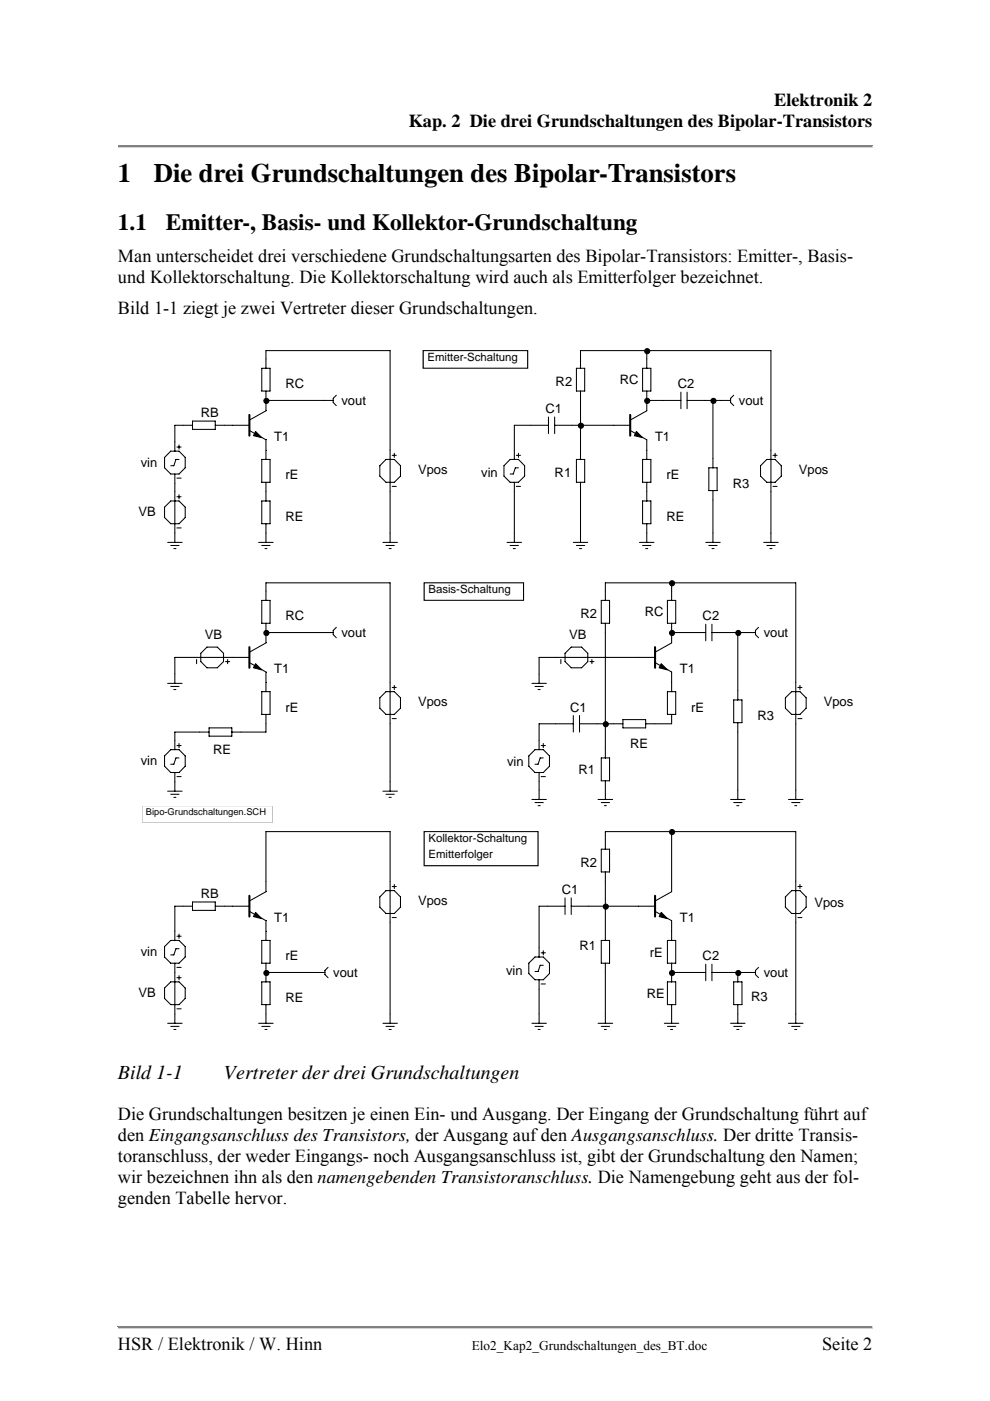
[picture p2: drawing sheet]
<svg xmlns="http://www.w3.org/2000/svg" width="210mm" height="297mm" viewBox="0 0 210 297" stroke-linecap="round" stroke-linejoin="round" font-family="sans-serif">
<g fill="#808080">
<path d="M25 30.9h160v.5h-160z"/>
<path d="M25 30.9l.1 .1z"/>
</g>
<path d="M25 30.9h159.9" fill="none" stroke="#808080" stroke-width=".21"/>
<path d="M184.9 30.9l.1 .1z" fill="#d4d0c8"/>
<g fill="#808080">
<path d="M184.9 30.9l.1 .1z"/>
<path d="M25 31l.1 .3z"/>
</g>
<path d="M184.9 31l.1 .3z" fill="#d4d0c8"/>
<path d="M25 31.3l.1 .1z" fill="#808080"/>
<path d="M25 31.4h160" fill="none" stroke="#d4d0c8" stroke-width=".21"/>
<path d="M184.9 31.3l.1 .1z" fill="#d4d0c8"/>
<g fill="#808080">
<path d="M25 281.1h160v.6h-160z"/>
<path d="M25 281.1l.1 .1z"/>
</g>
<path d="M25 281.2h160" fill="none" stroke="#808080" stroke-width=".21"/>
<path d="M185 281.1v.1z" fill="#d4d0c8"/>
<g fill="#808080">
<path d="M185 281.1v.1z"/>
<path d="M25 281.2l.1 .4z"/>
</g>
<path d="M185 281.2v.4z" fill="#d4d0c8"/>
<path d="M25 281.6l.1 .1z" fill="#808080"/>
<path d="M25 281.6h160" fill="none" stroke="#d4d0c8" stroke-width=".21"/>
<path d="M185 281.6v.1z" fill="#d4d0c8"/>
<g fill="#000" stroke="#000" stroke-width=".22">
<path d="M54.2 91.5l1.3 1.3-1.7-.4zM135 91.5l1.3 1.3-1.8-.4zM54.2 140.7l1.3 1.3-1.7-.4zM140.3 140.7l1.3 1.3-1.8-.4zM54.2 193.4l1.3 1.4-1.7-.5zM140.3 193.4l1.3 1.4-1.8-.5z"/>
<path d="M89.8 74.3h22.1v3.8h-22.1z" fill-rule="evenodd"/>
<path d="M90 123.6h21v3.7h-21z" fill-rule="evenodd"/>
<path d="M30.3 171h27.4v3.3h-27.4z" fill-rule="evenodd"/>
<path d="M90 176.3h24.1v7.2h-24.1z" fill-rule="evenodd"/>
<circle cx="137.3" cy="74.5" r=".54"/>
<circle cx="56.5" cy="85" r=".54"/>
<circle cx="123.2" cy="90.3" r=".54"/>
<circle cx="137.3" cy="85" r=".54"/>
<circle cx="151.3" cy="85" r=".54"/>
<circle cx="56.5" cy="134.2" r=".54"/>
<circle cx="142.5" cy="123.7" r=".54"/>
<circle cx="142.5" cy="134.2" r=".54"/>
<circle cx="156.6" cy="134.2" r=".53"/>
<circle cx="128.5" cy="153.6" r=".54"/>
<circle cx="142.5" cy="176.4" r=".54"/>
<circle cx="128.5" cy="192.2" r=".54"/>
<circle cx="56.5" cy="206.3" r=".54"/>
<circle cx="142.5" cy="206.3" r=".54"/>
<circle cx="156.6" cy="206.3" r=".53"/>
</g>
<g fill="none" stroke="#000" stroke-width=".22">
<path d="M55.5 78.1h1.8v4.8h-1.8zM56.4 78.1v-3.8h26.3v40.7M89.8 74.3h22.1v3.8h-22.1zM122.3 78.1h1.7v4.8h-1.7zM123.1 78.1v-3.8h14.1v3.8M136.3 78.1h1.7v4.8h-1.7zM137.2 74.3h26.3v40.7M36.2 95.7h1.8l1.3 1.3v2.2l-1.3 1.3h-1.8l-1.3-1.3v-2.2zM37.5 94.8h.9M38 97.4h-.7l-.4 1.3h-.7M38 94.3v.9M40.8 90.2h-3.7v5.5"/>
<path d="M40.8 89.3h4.9v1.7h-4.9zM45.7 90.2h7.2M52.9 91.3l3.5 1.9v4.2M55.5 97.4h1.8v4.9h-1.8zM56.4 82.9v4.2l-3.5 2M56.4 84.9h14.3M71.3 83.8l-.6 .7v.8l.6 .7M81.9 97.4h1.7l1.3 1.3v2.2l-1.3 1.4h-1.7l-1.3-1.4v-2.2zM83.2 96.5h.9M83.6 96.1v.9M108.2 97.4h1.8l1.3 1.3v2.2l-1.3 1.4h-1.8l-1.3-1.4v-2.2zM109.5 96.5h.9"/>
<path d="M110 99.2h-.7l-.4 1.3h-.7M110 96.1v.9M116.3 90.2h-7.2v7.2M116.3 88.4v3.5M117.6 90.2h16.1M117.6 88.4v3.5M122.3 97.4h1.7v4.9h-1.7zM123.1 82.9v14.5M133.7 91.3l3.5 1.9v4.2M136.3 97.4h1.7v4.9h-1.7zM137.2 82.9v4.2l-3.5 2M137.2 84.9h7.2"/>
<path d="M144.4 83.1v3.6M145.7 84.9h9.3M145.7 83.1v3.6M150.3 99.2h1.8v4.8h-1.8zM151.2 84.9v14.3M155.6 83.8l-.6 .7v.8l.6 .7M162.6 97.4h1.8l1.3 1.3v2.2l-1.3 1.4h-1.8l-1.3-1.4v-2.2zM164 96.5h.8M164.4 96.1v.9M34.9 107.5l1.3-1.3h1.8l1.3 1.3v2.2l-1.3 1.3h-1.8l-1.3-1.3zM35.6 115h3M36.2 115.7h1.8"/>
<path d="M36.9 116.3h.4M37.1 100.5v14.5M37.5 101.4h.9M37.5 105.3h.9M37.5 111.9h.9M38 104.9v.9M54.9 115h3M55.5 115.7h1.8M55.5 106.2h1.8v4.8h-1.8zM56.2 116.3h.4M56.4 102.3v3.9M56.4 111v4"/>
<path d="M81.2 115h3.1M81.9 115.7h1.7M82.5 116.3h.5M83.2 103.1h.9M107.5 115h3.1M108.2 115.7h1.8M108.9 116.3h.4M109.1 102.3v12.7M109.5 103.1h.9M121.6 115h3.1M122.3 115.7h1.7M122.9 116.3h.5"/>
<path d="M123.1 102.3v12.7M135.6 115h3.1M136.3 115.7h1.7M136.3 106.2h1.7v4.8h-1.7zM136.9 116.3h.5M137.2 102.3v3.9M137.2 111v4M149.7 115h3.1M150.3 115.7h1.8M151 116.3h.4M151.2 104v11M162 115h3.1"/>
<path d="M162.6 115.7h1.8M163.3 116.3h.4M164 103.1h.8M41.7 139.8v.9M42.6 138.5l1.3-1.3h2.2l1.3 1.3v1.8l-1.3 1.3h-2.2l-1.3-1.3zM48.3 139.8v.9M52.9 139.4h-15.8v5.5M55.5 127.3h1.8v4.8h-1.8zM56.4 127.3v-3.7h26.3v44.1M56.4 132.1v4.2l-3.5 2M56.4 134.1h14.3M71.3 133l-.6 .7v.9l.6 .6"/>
<path d="M90 123.6h21v3.7h-21zM119 139.8v.9M121.2 137.2h2.2l1.3 1.3v1.8l-1.3 1.3h-2.2l-1.4-1.3v-1.8zM125.5 139.8v.9M127.5 127.3h1.8v4.8h-1.8zM128.4 127.3v-3.7h14.1v3.7M128.4 132.1v28.6M138.9 139.4h-24.6v5.5M141.6 127.3h1.7v4.8h-1.7zM142.5 123.6h26.3v45.9M142.5 132.1v4.2l-3.6 2M142.5 134.1h7.2"/>
<path d="M149.7 132.4v3.5M151 134.1h9.2M151 132.4v3.5M156.5 134.1v14.3M160.9 133l-.7 .7v.9l.7 .6M35.6 144.9h3M36.2 145.5h1.8M36.2 158.9h1.8l1.3 1.4v2.2l-1.3 1.3h-1.8l-1.3-1.3v-2.2zM36.9 146.2h.4M37.5 158.1h.9M38 157.6v.9M44.3 155.2h-7.2v3.7"/>
<path d="M44.3 154.3h4.9v1.8h-4.9zM47.8 140.3h.9M52.9 140.5l3.5 2v4.1M55.5 146.6h1.8v4.9h-1.8zM56.4 151.5v3.7h-7.2M81.9 146.6h1.7l1.3 1.4v2.2l-1.3 1.3h-1.7l-1.3-1.3v-2.2zM83.2 145.8h.9M83.2 152.4h.9M83.6 145.3v.9M112.8 144.9h3.1M113.5 145.5h1.7M113.5 158.9h1.7l1.3 1.4v2.2l-1.3 1.3h-1.7l-1.3-1.3v-2.2z"/>
<path d="M114.1 146.2h.5M114.8 158.1h.9M115.2 157.6v.9M121.6 153.5h-7.3v5.4M121.6 151.7v3.5M122.9 153.5h9.2M122.9 151.7v3.5M125.1 140.3h.9M132.1 152.6h4.8v1.7h-4.8zM138.9 140.5l3.6 2v4.1M141.6 146.6h1.7v4.9h-1.7zM142.5 151.5v2h-5.6"/>
<path d="M155.6 148.4h1.8v4.8h-1.8zM156.5 153.2v16.3M166.6 148l1.3-1.4h1.8l1.3 1.4v2.2l-1.3 1.3h-1.8l-1.3-1.3zM169.2 145.8h.9M169.2 152.4h.9M169.7 145.3v.9M35.6 167.7h3M36.2 168.4h1.8M36.9 169.1h.4M37.1 163.8v3.9M37.5 164.7h.9M38 160.7h-.7l-.4 1.3h-.7"/>
<path d="M81.2 167.7h3.1M81.9 168.4h1.7M82.5 169.1h.5M90 176.3h24.1v7.2h-24.1zM112.8 169.5h3.1M113.5 170.2h1.7M114.1 170.8h.5M114.3 163.8v5.7M114.8 164.7h.9M115.2 160.7h-.6l-.5 1.3h-.6M126.9 169.5h3M127.5 170.2h1.8"/>
<path d="M127.5 160.7h1.8v4.8h-1.8zM128.2 170.8h.4M128.4 165.5v4M142.5 176.3v12.8l-3.6 1.9M155 169.5h3M155.6 170.2h1.8M156.3 170.8h.4M167.2 169.5h3.1M167.9 170.2h1.8M168.6 170.8h.4M36.2 199.4h1.8l1.3 1.3v2.2l-1.3 1.3h-1.8l-1.3-1.3v-2.2zM37.5 198.5h.9"/>
<path d="M38 198.1v.8M40.8 192.1h-3.7v7.3M40.8 191.2h4.9v1.8h-4.9zM45.7 192.1h7.2M52.9 191l3.5-1.9v-12.8h26.3v40.7M52.9 193.2l3.5 2v4.2M55.5 199.4h1.8v4.8h-1.8zM81.9 188.8h1.7l1.3 1.4v2.1l-1.3 1.4h-1.7l-1.3-1.4v-2.1zM83.2 188h.9M83.2 194.5h.9M83.6 187.5v.9M119.8 192.1h-5.5v10.8"/>
<path d="M119.8 190.4v3.5M121.2 192.1h17.7M121.2 190.4v3.5M127.5 199.4h1.8v4.8h-1.8zM127.5 180h1.8v4.9h-1.8zM128.4 180v-3.7h40.4v40.7M128.4 184.9v14.5M138.9 193.2l3.6 2v4.2M141.6 199.4h1.7v4.8h-1.7zM167.9 188.8h1.8l1.3 1.4v2.1l-1.3 1.4h-1.8l-1.3-1.4v-2.1zM169.2 188h.9M169.2 194.5h.9"/>
<path d="M169.7 187.5v.9M35.6 217h3M36.2 217.6h1.8M36.2 208.2h1.8l1.3 1.3v2.2l-1.3 1.3h-1.8l-1.3-1.3v-2.2zM36.9 218.3h.4M37.1 204.2v12.8M37.5 205.1h.9M37.5 207.3h.9M37.5 213.9h.9M38 206.9v.8M38 201.1h-.7l-.4 1.4h-.7M54.9 217h3"/>
<path d="M55.5 217.6h1.8M55.5 208.2h1.8v4.8h-1.8zM56.2 218.3h.4M56.4 204.2v4M56.4 213v4M56.4 206.2h12.5M69.6 205.1l-.7 .7v.8l.7 .7M81.2 217h3.1M81.9 217.6h1.7M82.5 218.3h.5M112.8 217h3.1M113.5 217.6h1.7"/>
<path d="M113.5 202.9h1.7l1.3 1.3v2.2l-1.3 1.3h-1.7l-1.3-1.3v-2.2zM114.1 218.3h.5M114.3 207.7v9.3M114.8 202h.9M114.8 208.6h.9M115.2 201.6v.9M115.2 204.7h-.6l-.5 1.3h-.6M126.9 217h3M127.5 217.6h1.8M128.2 218.3h.4M128.4 204.2v12.8M140.9 217h3.1"/>
<path d="M141.6 217.6h1.7M141.6 208.2h1.7v4.8h-1.7zM142.2 218.3h.5M142.5 204.2v4M142.5 213v4M142.5 206.2h7.2M149.7 204.4v3.5M151 206.2h9.2M151 204.4v3.5M155 217h3M155.6 217.6h1.8M155.6 208.2h1.8v4.8h-1.8z"/>
<path d="M156.3 218.3h.4M156.5 206.2v2M156.5 213v4M160.9 205.1l-.7 .7v.8l.7 .7M167.2 217h3.1M167.9 217.6h1.8M168.6 218.3h.4"/>
</g>
<path d="M52.9 88v4.4M133.7 88v4.4M52.9 137.2v4.4M138.9 137.2v4.4M52.9 189.9v4.4M138.9 189.9v4.4" fill="none" stroke="#000" stroke-width=".44"/>
<g fill="#fff" stroke="#fff" stroke-width=".22">
<path d="M89.8 74.3h22.1v3.8h-22.1z" fill-rule="evenodd"/>
<path d="M90 123.6h21v3.7h-21z" fill-rule="evenodd"/>
<path d="M90 176.3h24.1v7.2h-24.1z" fill-rule="evenodd"/>
<path d="M30.3 171h27.4v3.3h-27.4z" fill-rule="evenodd"/>
</g>
<g font-size="5.7">
<text x="25" y="38.6">1</text>
<text x="32.6" y="38.6">Die drei Grundschaltungen des Bipolar-Transistors</text>
</g>
<g font-size="4.9">
<text x="25" y="48.7">1.1</text>
<text x="35.2" y="48.7">Emitter-, Basis- und Kollektor-Grundschaltung</text>
</g>
<g font-size="4.2">
<text x="25" y="228.7">Bild 1-1</text>
<text x="47.5" y="228.7">Vertreter der drei Grundschaltungen</text>
</g>
<g font-size="3.9">
<text x="164.2" y="22.5">Elektronik 2</text>
<text x="86.7" y="27">Kap. 2 Die drei Grundschaltungen des Bipolar-Transistors</text>
<text x="25" y="55.5">Man unterscheidet drei verschiedene Grundschaltungsarten des Bipolar-Transistors: Emitter-, Basis-</text>
<text x="25" y="59.9">und Kollektorschaltung. Die Kollektorschaltung wird auch als Emitterfolger bezeichnet.</text>
<text x="25" y="66.5">Bild 1-1 ziegt je zwei Vertreter dieser Grundschaltungen.</text>
<text x="25" y="237.5">Die Grundschaltungen besitzen je einen Ein- und Ausgang. Der Eingang der Grundschaltung führt auf</text>
<text x="25" y="241.9">den Eingangsanschluss des Transistors, der Ausgang auf den Ausgangsanschluss. Der dritte Transis-</text>
<text x="25" y="246.4">toranschluss, der weder Eingangs- noch Ausgangsanschluss ist, gibt der Grundschaltung den Namen;</text>
<text x="25" y="250.9">wir bezeichnen ihn als den namengebenden Transistoranschluss. Die Namengebung geht aus der fol-</text>
<text x="25" y="255.3">genden Tabelle hervor.</text>
<text x="25" y="286.2">HSR / Elektronik / W. Hinn</text>
<text x="174.4" y="286.2">Seite 2</text>
</g>
<g font-size="2.8">
<text x="60.6" y="82.3">RC</text>
<text x="117.9" y="81.9">R2</text>
<text x="131.5" y="81.4">RC</text>
<text x="143.8" y="82.3">C2</text>
<text x="42.6" y="88.5">RB</text>
<text x="72.4" y="85.8">vout</text>
<text x="115.7" y="87.6">C1</text>
<text x="156.7" y="85.8">vout</text>
<text x="58.2" y="93.5">T1</text>
<text x="138.9" y="93.5">T1</text>
<text x="29.8" y="99">vin</text>
<text x="60.6" y="101.6">rE</text>
<text x="88.7" y="100.5">Vpos</text>
<text x="102.1" y="101.2">vin</text>
<text x="117.6" y="101.2">R1</text>
<text x="141.4" y="101.6">rE</text>
<text x="169.4" y="100.5">Vpos</text>
<text x="155.4" y="103.4">R3</text>
<text x="29.4" y="109.3">VB</text>
<text x="60.6" y="110.4">RE</text>
<text x="141.4" y="110.4">RE</text>
<text x="60.6" y="131.5">RC</text>
<text x="123.1" y="131.1">R2</text>
<text x="136.7" y="130.6">RC</text>
<text x="149" y="131.5">C2</text>
<text x="43.5" y="135.5">VB</text>
<text x="72.4" y="135">vout</text>
<text x="120.7" y="135.5">VB</text>
<text x="162" y="135">vout</text>
<text x="58.2" y="142.7">T1</text>
<text x="144.2" y="142.7">T1</text>
<text x="88.7" y="149.8">Vpos</text>
<text x="174.7" y="149.8">Vpos</text>
<text x="60.6" y="150.9">rE</text>
<text x="120.9" y="150.9">C1</text>
<text x="146.6" y="150.9">rE</text>
<text x="160.7" y="152.6">R3</text>
<text x="45.2" y="159.9">RE</text>
<text x="133.7" y="158.5">RE</text>
<text x="29.8" y="162.3">vin</text>
<text x="107.5" y="162.5">vin</text>
<text x="122.7" y="164">R1</text>
<text x="123.1" y="183.8">R2</text>
<text x="42.6" y="190.4">RB</text>
<text x="88.7" y="191.9">Vpos</text>
<text x="119.2" y="189.5">C1</text>
<text x="58.2" y="195.5">T1</text>
<text x="144.2" y="195.5">T1</text>
<text x="172.7" y="192.4">Vpos</text>
<text x="29.8" y="202.7">vin</text>
<text x="60.6" y="203.6">rE</text>
<text x="122.9" y="201.4">R1</text>
<text x="137.8" y="202.9">rE</text>
<text x="149" y="203.6">C2</text>
<text x="70.7" y="207.1">vout</text>
<text x="107.3" y="206.7">vin</text>
<text x="162" y="207.1">vout</text>
<text x="29.4" y="211.3">VB</text>
<text x="60.6" y="212.4">RE</text>
<text x="137.2" y="211.5">RE</text>
<text x="159.3" y="212.2">R3</text>
<text x="100.1" y="286.2">Elo2_Kap2_Grundschaltungen_des_BT.doc</text>
</g>
<g font-size="2.4">
<text x="90.7" y="76.5">Emitter-Schaltung</text>
<text x="90.9" y="125.8">Basis-Schaltung</text>
<text x="90.9" y="178.5">Kollektor-Schaltung</text>
<text x="90.9" y="182">Emitterfolger</text>
</g>
<text font-size="2" x="30.9" y="172.8">Bipo-Grundschaltungen.SCH</text>
</svg>
